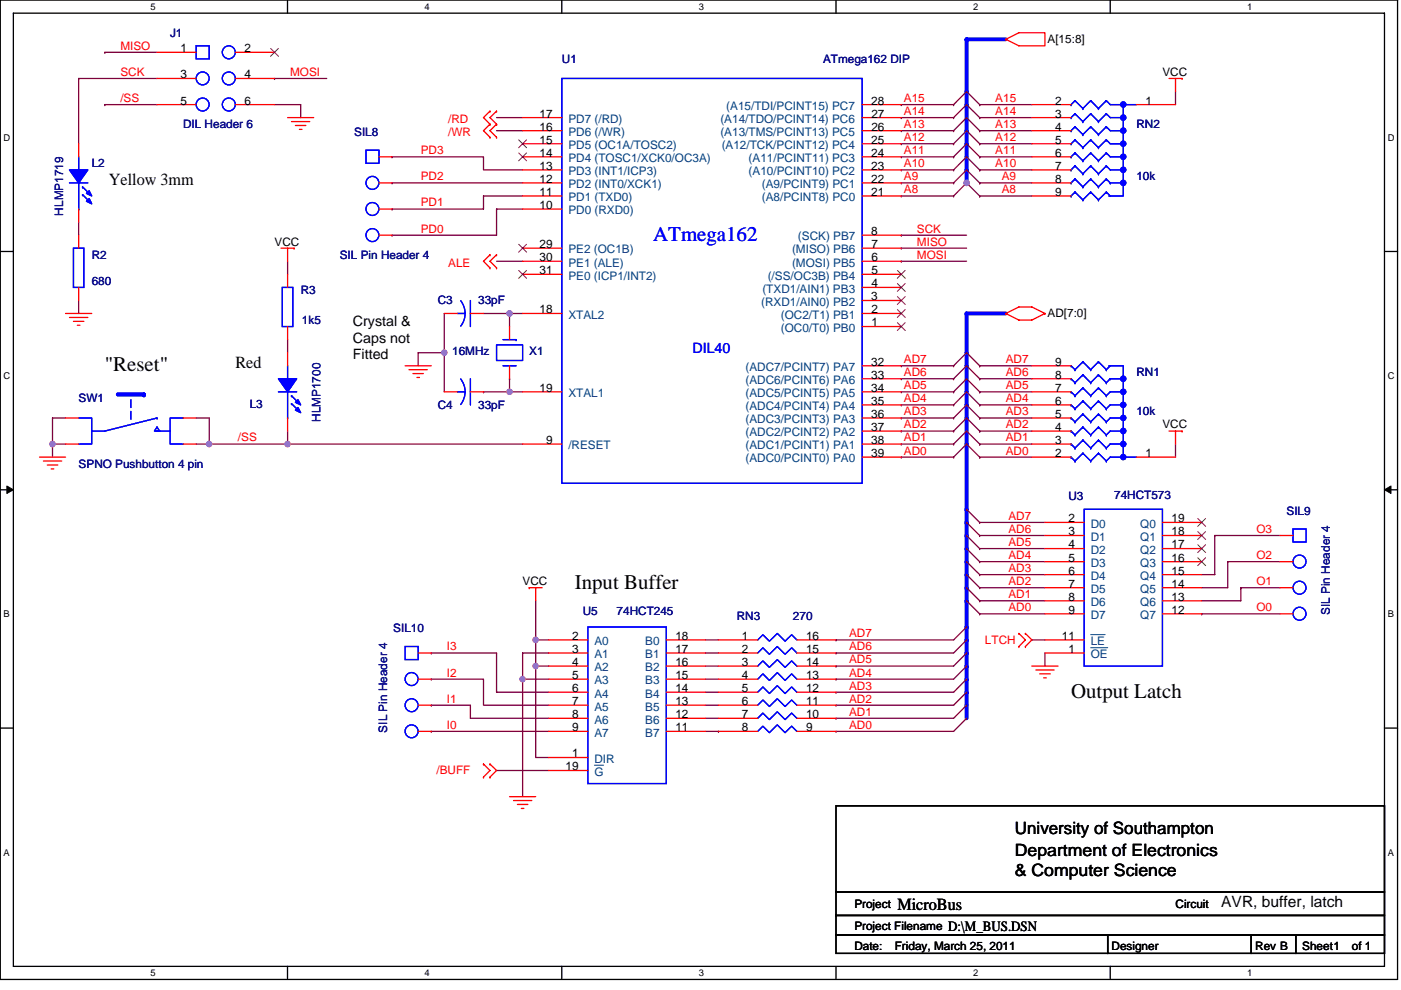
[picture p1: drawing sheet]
<svg xmlns="http://www.w3.org/2000/svg" width="297mm" height="210mm" viewBox="0 0 297 210" stroke-linecap="round" stroke-linejoin="round" font-family="sans-serif">
<path d="M.1 0h296.2v207.7h-296.2zM2.8 2.8h290.7v202.1h-290.7z" fill="none" stroke="#000" stroke-width=".28"/>
<g fill="#fff">
<path d="M31.9 .3h1.1v2.2h-1.1z"/>
<path d="M31.9 205.2h1.1v2.2h-1.1z"/>
</g>
<path d="M61 0v2.8M61 204.9v2.8" fill="none" stroke="#000" stroke-width=".28"/>
<g fill="#fff">
<path d="M90 .3h1.1v2.2h-1.1z"/>
<path d="M90 205.2h1.1v2.2h-1.1z"/>
</g>
<path d="M119.1 0v2.8M119.1 204.9v2.8" fill="none" stroke="#000" stroke-width=".28"/>
<g fill="#fff">
<path d="M148.2 .3h1.1v2.2h-1.1z"/>
<path d="M148.2 205.2h1.1v2.2h-1.1z"/>
</g>
<path d="M177.2 0v2.8M177.2 204.9v2.8" fill="none" stroke="#000" stroke-width=".28"/>
<g fill="#fff">
<path d="M206.3 .3h1.1v2.2h-1.1z"/>
<path d="M206.3 205.2h1.1v2.2h-1.1z"/>
</g>
<path d="M235.4 0v2.8M235.4 204.9v2.8" fill="none" stroke="#000" stroke-width=".28"/>
<g fill="#fff">
<path d="M264.5 .3h1.1v2.2h-1.1z"/>
<path d="M264.5 205.2h1.1v2.2h-1.1z"/>
<path d="M.8 28h1.4v2.2h-1.4z"/>
<path d="M294.2 28h1.5v2.2h-1.5z"/>
<path d="M.8 78.6h1.4v2.2h-1.4z"/>
<path d="M294.2 78.6h1.5v2.2h-1.5z"/>
</g>
<path d="M.1 53.3h2.7M293.5 53.3h2.8" fill="none" stroke="#000" stroke-width=".28"/>
<g fill="#fff">
<path d="M.8 129.1h1.3v2.2h-1.3z"/>
<path d="M294.2 129.1h1.4v2.2h-1.4z"/>
</g>
<path d="M.1 103.8h2.7M293.5 103.8h2.8" fill="none" stroke="#000" stroke-width=".28"/>
<path d="M1.5 103l1.3 .8-1.3 .8zM293.5 103.8l1.4-.8v1.6z" fill="#000" stroke="#000" stroke-width=".21"/>
<g fill="#fff">
<path d="M.7 179.6h1.4v2.2h-1.4z"/>
<path d="M294.2 179.6h1.4v2.2h-1.4z"/>
</g>
<path d="M.1 154.4h2.7M293.5 154.4h2.8M177.2 170.9h116.3v18.2h-116.3zM177.2 198.2h57.6v3.9h-57.6zM177.2 189.1h116.3v5h-116.3zM177.2 194.1h116.3v4.1h-116.3zM234.8 198.2h30.5v3.9h-30.5zM265.3 198.2h9.4v3.9h-9.4zM274.7 198.2h18.8v3.9h-18.8z" fill="none" stroke="#000" stroke-width=".28"/>
<g fill="none" stroke="#800040" stroke-width=".28">
<path d="M16.7 16.6h.1M16.7 16.6v13.9M16.7 16.6h16.6M22.2 11.1h.1M22.2 11.1h11.1M58.2 16.6h.1M58.2 16.6h11.1M249.2 19.4v2.8M22.2 22.2h.1M22.2 22.2h11.1M58.2 22.2h5.6v2.7M83.1 38.8h.1"/>
<path d="M83.1 33.3h19.4v2.7h8.3M83.1 33.3h.1M83.1 38.8h27.7M105.3 24.9h5.5M105.3 27.7h5.5M191.1 22.2h.1M191.1 24.9h.1M191.1 27.7h.1M191.1 30.5h.1M191.1 33.3h.1M191.1 36h.1M191.1 38.8h.1"/>
<path d="M191.1 22.2h11.1M191.1 24.9h11.1M191.1 27.7h11.1M191.1 30.5h11.1M191.1 33.3h11.1M191.1 36h11.1M191.1 38.8h11.1M202.2 22.2h.1M202.2 24.9h.1M202.2 27.7h.1M202.2 30.5h.1M202.2 33.3h.1"/>
<path d="M202.2 36h.1M202.2 38.8h.1M202.2 22.2l2.7-2.8 2.8 2.8M202.2 24.9l2.7-2.7 2.8 2.7M202.2 27.7l2.7-2.8 2.8 2.8M202.2 30.5l2.7-2.8 2.8 2.8M202.2 33.3l2.7-2.8 2.8 2.8M202.2 36l2.7-2.7 2.8 2.7M202.2 38.8l2.7-2.8 2.8 2.8M207.7 22.2h.1M207.7 24.9h.1M207.7 27.7h.1"/>
<path d="M207.7 30.5h.1M207.7 33.3h.1M207.7 36h.1M207.7 38.8h.1M207.7 22.2h11.1M207.7 24.9h11.1M207.7 27.7h11.1M207.7 30.5h11.1M207.7 33.3h11.1M207.7 36h11.1M207.7 38.8h11.1M16.7 47.1v2.8"/>
<path d="M61 55.4v2.8M83.1 49.9h.1M83.1 44.3h.1M105.3 55.4h5.5M110.8 44.3h-5.5v5.6h-22.2M110.8 41.6h-8.3v2.7h-19.4M191.1 52.6h.1M191.1 49.9h.1M191.1 55.4h.1M191.1 41.6h.1M191.1 52.6h13.8M191.1 49.9h13.8"/>
<path d="M191.1 55.4h13.8M191.1 41.6h11.1M202.2 41.6h.1M202.2 41.6l2.7-2.8 2.8 2.8M207.7 41.6h.1M207.7 41.6h11.1M16.7 63.7v2.8M61 72v2.8M94.2 66.5v8.3M94.2 74.8h-5.5v2.8M94.2 74.8h.1M94.2 74.8v8.3"/>
<path d="M102.5 66.5h5.5M108 66.5h.1M108 66.5h2.8M108 66.5v2.7M191.1 77.6h.1M191.1 77.6h11.1M202.2 77.6h.1M202.2 77.6l2.7-2.8 2.8 2.8M207.7 77.6h.1M207.7 77.6h11.1M11.1 94.1v2.8M11.1 94.1h.1"/>
<path d="M11.1 94.1h2.8M13.9 88.6h-2.8v5.5M41.6 88.6h2.8v5.5M41.6 94.1h2.8M44.4 94.1h.1M44.4 94.1h16.6M61 91.4v2.7M61 94.1h49.8M102.5 83.1h.1M102.5 83.1h5.5M108 80.3v2.8h2.8M108 80.3h.1"/>
<path d="M191.1 96.9h.1M191.1 94.1h.1M191.1 91.4h.1M191.1 88.6h.1M191.1 85.9h.1M191.1 83.1h.1M191.1 80.3h.1M191.1 94.1h11.1M191.1 96.9h11.1M191.1 91.4h11.1M191.1 88.6h11.1M191.1 85.9h11.1"/>
<path d="M191.1 83.1h11.1M191.1 80.3h11.1M202.2 80.3h.1M202.2 83.1h.1M202.2 85.9h.1M202.2 88.6h.1M202.2 91.4h.1M202.2 94.1h.1M202.2 96.9h.1M202.2 80.3l2.7-2.7 2.8 2.7M202.2 83.1l2.7-2.8 2.8 2.8M202.2 85.9l2.7-2.8 2.8 2.8"/>
<path d="M202.2 88.6l2.7-2.7 2.8 2.7M202.2 91.4l2.7-2.8 2.8 2.8M202.2 94.1l2.7-2.7 2.8 2.7M202.2 96.9l2.7-2.8 2.8 2.8M207.7 96.9h.1M207.7 94.1h.1M207.7 91.4h.1M207.7 88.6h.1M207.7 85.9h.1M207.7 83.1h.1M207.7 80.3h.1M207.7 94.1h11.1"/>
<path d="M207.7 96.9h11.1M207.7 91.4h11.1M207.7 88.6h11.1M207.7 85.9h11.1M207.7 83.1h11.1M207.7 80.3h11.1M249.2 94.1v2.8M204.9 108h.1M204.9 110.8h.1M204.9 113.5h.1M204.9 116.3h.1M204.9 119.1h.1"/>
<path d="M204.9 108l2.8 2.8M204.9 110.8l2.8 2.7M204.9 113.5l2.8 2.8M204.9 116.3l2.8 2.8M204.9 119.1l2.8 2.7M207.7 110.8h.1M207.7 113.5h.1M207.7 116.3h.1M207.7 119.1h.1M207.7 113.5h13.8M207.7 119.1h13.8M207.7 110.8h13.8"/>
<path d="M207.7 116.3h13.8M257.6 113.5h.1M257.6 113.5v8.3h-2.8M257.6 113.5h13.8M260.3 119.1v5.5h-5.5M260.3 119.1h.1M260.3 119.1h11.1M91.4 138.5h.1M91.4 138.5h13.9v8.3h11M113.6 127.4v8.3h2.7M113.6 135.7v5.5h2.7M113.6 135.7h.1"/>
<path d="M116.3 138.5h-5.5v5.5h5.5M149.6 135.7h2.7M149.6 138.5h2.7M177.2 135.7h.1M177.2 138.5h.1M204.9 121.8h.1M204.9 124.6h.1M204.9 127.4h.1M204.9 132.9h.1M204.9 135.7h.1M204.9 138.5h.1M204.9 132.9l-2.7 2.8h-25"/>
<path d="M204.9 135.7l-2.7 2.8h-25M204.9 138.5l-2.7 2.7h-25M204.9 121.8l2.8 2.8M204.9 124.6l2.8 2.8M204.9 127.4l2.8 2.8M207.7 121.8h.1M207.7 124.6h.1M207.7 127.4h.1M207.7 130.2h.1M207.7 130.2h13.8M207.7 121.8h13.8M207.7 124.6h13.8"/>
<path d="M207.7 127.4h13.8M218.8 135.7h2.7M221.5 138.5v2.7M254.8 130.2h.1M254.8 130.2h16.6M263.1 124.6v2.8h-8.3M263.1 124.6h.1M263.1 124.6h8.3M91.4 149.5h.1M91.4 155.1h.1M91.4 149.5h8.3v2.8h16.6M91.4 144h11.1v5.5h13.8"/>
<path d="M91.4 144h.1M91.4 155.1h24.9M110.8 144h.1M110.8 144v24.9M113.6 141.2v19.4h2.7M113.6 141.2h.1M149.6 141.2h2.7M149.6 144h2.7M149.6 146.8h2.7M149.6 149.5h2.7M149.6 152.3h2.7M149.6 155.1h2.7"/>
<path d="M152.3 155.1h.1M177.2 141.2h.1M177.2 144h.1M177.2 146.8h.1M177.2 149.5h.1M177.2 152.3h.1M177.2 155.1h.1M204.9 141.2h.1M204.9 144h.1M204.9 146.8h.1M204.9 149.5h.1M204.9 152.3h.1"/>
<path d="M204.9 141.2l-2.7 2.8h-25M204.9 144l-2.7 2.8h-25M204.9 146.8l-2.7 2.7h-25M204.9 149.5l-2.7 2.8h-25M204.9 152.3l-2.7 2.8h-25M105.3 163.4h11"/>
</g>
<g fill="#f0f" stroke="#f0f" stroke-width=".28">
<circle cx="11.1" cy="94.1" r=".55"/>
<circle cx="61" cy="94.1" r=".55"/>
<circle cx="44.3" cy="94.1" r=".55"/>
<circle cx="204.9" cy="38.8" r=".55"/>
<circle cx="108" cy="66.5" r=".55"/>
<circle cx="108" cy="83.1" r=".55"/>
<circle cx="94.2" cy="74.8" r=".55"/>
<circle cx="113.6" cy="141.2" r=".54"/>
<circle cx="113.6" cy="135.7" r=".55"/>
<circle cx="110.8" cy="144" r=".54"/>
</g>
<g fill="none" stroke="#00f" stroke-width=".83">
<path d="M204.9 8.3h8.4M204.9 8.3h.1M204.9 19.4h.1M204.9 8.3v13.9M204.9 22.2v5.5M204.9 22.2h.1M204.9 30.5h.1M204.9 36h.1M204.9 27.7v8.3M204.9 27.7h.1M204.9 36v2.8M204.9 66.5h8.4"/>
<path d="M204.9 66.5v41.5M204.9 66.5h.1M25 83.6h5.5M30.5 83.6h.1M204.9 108h.1M204.9 110.8h.1M204.9 113.5h.1M204.9 116.3h.1M204.9 119.1h.1M204.9 108v44.3M204.9 121.8h.1M204.9 124.6h.1"/>
<path d="M204.9 132.9h.1M204.9 135.7h.1M204.9 138.5h.1M204.9 127.4h.1M204.9 141.2h.1M204.9 144h.1M204.9 146.8h.1"/>
</g>
<g fill="none" stroke="#f00" stroke-width=".28">
<path d="M33.3 16.6h8.3M33.3 11.1h8.3M49.9 16.6h8.3M49.9 11.1h8.3M213.3 8.3l2.7-1.4h5.5v2.8h-5.5zM213.3 8.3h.1M247.9 16.6h2.7M249.2 16.6v2.8M250.6 16.6h.1M16.7 30.5v2.8M33.3 22.2h8.3M49.9 22.2h8.3"/>
<path d="M61 24.9h5.5M61.8 25.8h3.9M62.6 26.6h2.3M63.5 27.4h.5M80.3 33.3h2.8M80.3 38.8h2.8M103.9 23.6h.1M103.9 26.3h.1M103.9 29.1h.1M103.9 23.6l-1.4 1.3 1.4 1.4M103.9 26.3l-1.4 1.4 1.4 1.4M105.3 23.6h.1"/>
<path d="M105.3 26.3h.1M105.3 29.1h.1M105.3 23.6l-1.4 1.3 1.4 1.4M105.3 26.3l-1.4 1.4 1.4 1.4M110.8 24.9h8.3M110.8 27.7h8.3M110.8 30.5h8.3M110.8 33.3h8.3M110.8 36h8.3M110.8 38.8h8.3M182.8 22.2h8.3M182.8 24.9h8.3"/>
<path d="M182.8 27.7h8.3M182.8 30.5h8.3M182.8 33.3h8.3M182.8 36h8.3M182.8 38.8h8.3M218.8 22.2h8.3M218.8 24.9h8.3M218.8 27.7h8.3M218.8 30.5h8.3M218.8 33.3h8.3M218.8 36h8.3M218.8 38.8h8.3"/>
<path d="M240.9 22.2h8.3M16.7 44.3v2.8M16.7 49.9v2.7M59.6 52.6h2.8M61 52.6v2.8M61 58.2v2.7M62.4 52.6h.1M80.3 49.9h2.8M80.3 44.3h2.8M103.9 54h.1M103.9 56.8h.1M103.9 54l-1.4 1.4 1.4 1.4"/>
<path d="M105.3 54h.1M105.3 56.8h.1M105.3 54l-1.4 1.4 1.4 1.4M110.8 52.6h8.3M110.8 55.4h8.3M110.8 58.2h8.3M110.8 41.6h8.3M110.8 44.3h8.3M182.8 52.6h8.3M182.8 49.9h8.3M182.8 55.4h8.3M182.8 58.2h8.3"/>
<path d="M182.8 41.6h8.3M218.8 41.6h8.3M13.9 66.5h5.5M14.7 67.3h3.9M15.6 68.1h2.2M16.4 69h.6M16.7 60.9v2.8M61 69.2v2.8M61 74.8v2.8M85.9 77.6h5.5M86.7 78.4h3.9M87.5 79.2h2.3"/>
<path d="M94.2 66.5h2.8M99.7 66.5h2.8M108 69.2v2.8M108 77.6v2.7M110.8 66.5h8.3M182.8 77.6h8.3M182.8 60.9h8.3M182.8 63.7h8.3M182.8 66.5h8.3M182.8 69.2h8.3M213.3 66.5l2.7-1.4h2.8l2.7 1.4M213.3 66.5l2.7 1.4h2.8l2.7-1.4"/>
<path d="M213.3 66.5h.1M218.8 77.6h8.3M221.5 66.5h.1M8.4 96.9h5.5M9.2 97.7h3.9M10 98.6h2.3M10.9 99.4h.5M13.9 94.1h2.8M13.9 88.6h2.8M38.8 94.1h2.8M38.8 88.6h2.8M61 88.6v2.8"/>
<path d="M88.4 80h.5M94.2 83.1h2.8M99.7 83.1h2.8M110.8 94.1h8.3M110.8 83.1h8.3M182.8 91.4h8.3M182.8 96.9h8.3M182.8 94.1h8.3M182.8 88.6h8.3M182.8 85.9h8.3M182.8 83.1h8.3M182.8 80.3h8.3"/>
<path d="M218.8 91.4h8.3M218.8 96.9h8.3M218.8 94.1h8.3M218.8 88.6h8.3M218.8 85.9h8.3M218.8 83.1h8.3M218.8 80.3h8.3M240.9 96.9h8.3M247.9 91.4h2.7M249.2 91.4v2.7M250.6 91.4h.1M221.5 113.5h8.4"/>
<path d="M221.5 119.1h8.4M221.5 110.8h8.4M221.5 116.3h8.4M246.5 113.5h8.3M246.5 119.1h8.3M246.5 110.8h8.3M246.5 116.3h8.3M271.4 113.5h2.7M271.4 119.1h2.7M88.7 138.5h2.7M112.2 124.6h.1M112.2 124.6h2.8"/>
<path d="M113.6 124.6v2.8M116.3 135.7h8.3M116.3 138.5h8.3M141.3 135.7h8.3M141.3 138.5h8.3M152.3 135.7h8.4M152.3 138.5h8.4M168.9 135.7h8.3M168.9 138.5h8.3M216 137.1h.1M216 134.3h.1M216 134.3l1.4 1.4-1.4 1.4"/>
<path d="M217.4 134.3h.1M217.4 137.1h.1M217.4 134.3l1.4 1.4-1.4 1.4M221.5 124.6h8.4M221.5 135.7h8.4M221.5 138.5h8.4M221.5 130.2h8.4M221.5 121.8h8.4M221.5 127.4h8.4M246.5 124.6h8.3M246.5 130.2h8.3M246.5 121.8h8.3"/>
<path d="M246.5 127.4h8.3M271.4 124.6h2.7M271.4 130.2h2.7M88.7 144h2.7M88.7 149.5h2.7M88.7 155.1h2.7M116.3 141.2h8.3M116.3 144h8.3M116.3 146.8h8.3M116.3 149.5h8.3M116.3 152.3h8.3M116.3 155.1h8.3"/>
<path d="M141.3 141.2h8.3M141.3 144h8.3M141.3 146.8h8.3M141.3 149.5h8.3M141.3 152.3h8.3M141.3 155.1h8.3M152.3 141.2h8.4M152.3 144h8.4M152.3 146.8h8.4M152.3 149.5h8.4M152.3 152.3h8.4M152.3 155.1h8.4"/>
<path d="M168.9 141.2h8.3M168.9 144h8.3M168.9 146.8h8.3M168.9 149.5h8.3M168.9 152.3h8.3M168.9 155.1h8.3M218.8 141.2h5.5M219.6 142h3.9M220.4 142.9h2.3M221.3 143.7h.5M102.5 164.8h.1M102.5 162h.1"/>
<path d="M102.5 162l1.4 1.4-1.4 1.4M103.9 162h.1M103.9 164.8h.1M103.9 162l1.4 1.4-1.4 1.4M108 168.9h5.6M108.9 169.7h3.9M109.7 170.6h2.2M110.5 171.4h.6M116.3 163.4h8.3M116.3 160.6h8.3"/>
</g>
<g fill="none" stroke="#00f" stroke-width=".28">
<path d="M41.6 9.7h2.8v2.8h-2.8zM119.1 16.6h63.7v85.9h-63.7zM14.7 38.8h3.9M16.7 33.3v2.7M16.7 38.8v5.5M17.5 39.6h.1M17.5 39.6l1.7 1.7M77.6 31.9h2.7v2.7h-2.7zM227.1 30.5h.1M227.1 33.3h.1M227.1 36h.1M227.1 38.8h.1"/>
<path d="M227.1 22.2h.1M227.1 24.9h.1M227.1 27.7h.1M227.9 29.7h.1M227.9 32.4h.1M227.9 35.2h.1M227.9 38h.1M227.9 21.3h.1M227.9 24.1h.1M227.9 26.9h.1M227.9 29.7l-.8 .8M227.9 29.7l1.7 1.6"/>
<path d="M227.9 32.4l-.8 .9M227.9 32.4l1.7 1.7M227.9 35.2l-.8 .8M227.9 35.2l1.7 1.7M227.9 38l-.8 .8M227.9 38l1.7 1.6M227.9 21.3l-.8 .9M227.9 21.3l1.7 1.7M227.9 24.1l-.8 .8M227.9 24.1l1.7 1.7M227.9 26.9l-.8 .8M227.9 26.9l1.7 1.6"/>
<path d="M229.6 31.3h.1M229.6 34.1h.1M229.6 36.9h.1M229.6 39.6h.1M229.6 23h.1M229.6 25.8h.1M229.6 28.5h.1M231.2 29.7h.1M231.2 32.4h.1M231.2 35.2h.1M231.2 38h.1M231.2 21.3h.1"/>
<path d="M231.2 24.1h.1M231.2 26.9h.1M231.2 29.7l-1.6 1.6M231.2 29.7l1.7 1.6M231.2 32.4l-1.6 1.7M231.2 32.4l1.7 1.7M231.2 35.2l-1.6 1.7M231.2 35.2l1.7 1.7M231.2 38l-1.6 1.6M231.2 38l1.7 1.6M231.2 21.3l-1.6 1.7M231.2 21.3l1.7 1.7"/>
<path d="M231.2 24.1l-1.6 1.7M231.2 24.1l1.7 1.7M231.2 26.9l-1.6 1.6M231.2 26.9l1.7 1.6M232.9 31.3h.1M232.9 34.1h.1M232.9 36.9h.1M232.9 39.6h.1M232.9 23h.1M232.9 25.8h.1M232.9 28.5h.1M234.6 29.7h.1"/>
<path d="M234.6 32.4h.1M234.6 35.2h.1M234.6 38h.1M234.6 21.3h.1M234.6 24.1h.1M234.6 26.9h.1M234.6 21.3l.8 .9h5.5M234.6 24.1l.8 .8h2.8M234.6 26.9l.8 .8h2.8M234.6 29.7l.8 .8h2.8M234.6 32.4l.8 .9h2.8M234.6 35.2l.8 .8h2.8"/>
<path d="M234.6 29.7l-1.7 1.6M234.6 32.4l-1.7 1.7M234.6 35.2l-1.7 1.7M234.6 38l-1.7 1.6M234.6 38l.8 .8M234.6 21.3l-1.7 1.7M234.6 24.1l-1.7 1.7M234.6 26.9l-1.7 1.6M235.4 38.8h.1M235.4 38.8h2.8M238.2 22.2v19.4h-3.1M15.6 52.6h2.2v8.3h-2.2z"/>
<path d="M16.7 44.3h.1M17.5 41.3h.1M17.5 41.3l1.7 1.6M227.1 41.6h.1M227.9 40.7h.1M227.9 40.7l-.8 .9M227.9 40.7l1.7 1.7M229.6 42.4h.1M231.2 40.7h.1M231.2 40.7l-1.6 1.7M231.2 40.7l1.7 1.7M232.9 42.4h.1"/>
<path d="M234.6 40.7h.1M234.6 40.7l-1.7 1.7M234.6 40.7l.8 .9M59.9 60.9h2.2v8.3h-2.2zM61 77.6v2.7M97 66.5h1.6M97.7 63.8l.7 1.2 .2 1.4-.2 1.5-.7 1.3M99.7 63.7v5.5M105.3 73.1h5.5v3.3h-5.5zM106.7 77.6h2.7M106.7 72h2.7M109.4 72h.1"/>
<path d="M227.1 77.6h.1M227.1 77.6l.8 .8M227.9 78.4h.1M229.6 79.5h.1M229.6 76.7h.1M229.6 79.5l-1.7 1.7M229.6 79.5l1.6 1.7M229.6 76.7l-1.7 1.7M229.6 76.7l1.6 1.7M231.2 78.4h.1M232.9 79.5h.1M232.9 76.7h.1"/>
<path d="M232.9 79.5l-1.7 1.7M232.9 79.5l1.7 1.7M232.9 76.7l-1.7 1.7M232.9 76.7l1.7 1.7M234.6 78.4h.1M235.1 77.6h3.1v19.3M235.4 77.6l-.8 .8M16.7 88.6h2.7v5.5h-2.7M27.7 84.8v1.6M27.7 87.2v1.7M33.3 88.6h.1M33.3 88.6l-11.1 2.8h-2.8"/>
<path d="M33.3 91.4h2.8M33.3 90.6l.5 .8h-1.1zM38.8 88.6h-2.7v5.5h2.7M59 83.1h3.9M61 88.6h.1M61 83.1v5.5M61.8 83.9h.1M61.8 85.6h.1M61.8 83.9l1.7 1.7M61.8 85.6l1.7 1.6M97 83.1h1.6M97.7 80.3a4.4 4.4 0 0 1 0 5.5"/>
<path d="M99.7 80.3v5.6M227.1 88.6h.1M227.1 85.9h.1M227.1 83.1h.1M227.1 80.3h.1M227.1 96.9h.1M227.1 94.1h.1M227.1 91.4h.1M227.1 88.6l.8 .9M227.1 85.9l.8 .8M227.1 83.1l.8 .8M227.1 80.3l.8 .9"/>
<path d="M227.1 96.9l.8 .8M227.1 94.1l.8 .9M227.1 91.4l.8 .8M227.9 89.5h.1M227.9 86.7h.1M227.9 83.9h.1M227.9 81.2h.1M227.9 97.7h.1M227.9 95h.1M227.9 92.2h.1M229.6 87.8h.1M229.6 85h.1"/>
<path d="M229.6 82.3h.1M229.6 96.1h.1M229.6 93.3h.1M229.6 90.6h.1M229.6 87.8l-1.7 1.7M229.6 87.8l1.6 1.7M229.6 85l-1.7 1.7M229.6 85l1.6 1.7M229.6 82.3l-1.7 1.6M229.6 82.3l1.6 1.6M229.6 96.1l-1.7 1.6M229.6 96.1l1.6 1.6"/>
<path d="M229.6 93.3l-1.7 1.7M229.6 93.3l1.6 1.7M229.6 90.6l-1.7 1.6M229.6 90.6l1.6 1.6M231.2 89.5h.1M231.2 86.7h.1M231.2 83.9h.1M231.2 81.2h.1M231.2 97.7h.1M231.2 95h.1M231.2 92.2h.1M232.9 87.8h.1"/>
<path d="M232.9 85h.1M232.9 82.3h.1M232.9 96.1h.1M232.9 93.3h.1M232.9 90.6h.1M232.9 87.8l-1.7 1.7M232.9 87.8l1.7 1.7M232.9 85l-1.7 1.7M232.9 85l1.7 1.7M232.9 82.3l-1.7 1.6M232.9 82.3l1.7 1.6M232.9 96.1l-1.7 1.6"/>
<path d="M232.9 96.1l1.7 1.6M232.9 93.3l-1.7 1.7M232.9 93.3l1.7 1.7M232.9 90.6l-1.7 1.6M232.9 90.6l1.7 1.6M234.6 89.5h.1M234.6 86.7h.1M234.6 83.9h.1M234.6 81.2h.1M234.6 97.7h.1M234.6 95h.1M234.6 92.2h.1"/>
<path d="M235.4 80.3h.1M235.4 80.3l-.8 .9M235.4 80.3h2.8M238.2 94.1h-2.8l-.8 .9M238.2 91.4h-2.8l-.8 .8M238.2 88.6h-2.8l-.8 .9M238.2 85.9h-2.8l-.8 .8M238.2 83.1h-2.8l-.8 .8M240.9 96.9h-5.5l-.8 .8M229.9 108h16.6v33.2h-16.6zM274.1 112.2h2.8v2.7h-2.8zM85.9 137.1h2.8v2.7h-2.8z"/>
<path d="M124.6 132.9h16.7v33.2h-16.7zM160.7 135.7l1.1-1.1 1.3 1.4 1.7-1.7 1.7 1.7 1.3-1.4 1.1 1.1M160.7 138.5l1.1-1.1 1.3 1.3 1.7-1.6 1.7 1.6 1.3-1.3 1.1 1.1M160.7 141.2l1.1-1.1 1.3 1.4 1.7-1.7 1.7 1.7 1.3-1.4 1.1 1.1M160.7 144l1.1-1.1 1.3 1.4 1.7-1.7 1.7 1.7 1.3-1.4 1.1 1.1M160.7 146.8l1.1-1.2 1.3 1.4 1.7-1.6 1.7 1.6 1.3-1.4 1.1 1.2M160.7 149.5l1.1-1.1 1.3 1.4 1.7-1.7 1.7 1.7 1.3-1.4 1.1 1.1M160.7 152.3l1.1-1.1 1.3 1.4 1.7-1.7 1.7 1.7 1.3-1.4 1.1 1.1M160.7 155.1l1.1-1.1 1.3 1.3 1.7-1.6 1.7 1.6 1.3-1.3 1.1 1.1"/>
<circle cx="43" cy="16.6" r="1.37"/>
<circle cx="48.5" cy="11.1" r="1.37"/>
<circle cx="48.5" cy="16.6" r="1.37"/>
<circle cx="43" cy="22.2" r="1.37"/>
<circle cx="48.5" cy="22.2" r="1.37"/>
<circle cx="79" cy="38.8" r="1.37"/>
<circle cx="79" cy="49.8" r="1.37"/>
<circle cx="79" cy="44.3" r="1.37"/>
<circle cx="275.5" cy="119.1" r="1.37"/>
<circle cx="275.5" cy="130.1" r="1.37"/>
<circle cx="275.5" cy="124.6" r="1.37"/>
<circle cx="87.3" cy="144" r="1.37"/>
<circle cx="87.3" cy="149.5" r="1.37"/>
<circle cx="87.3" cy="155.1" r="1.37"/>
</g>
<g fill="none" stroke="#804000" stroke-width=".21">
<path d="M57.4 10.3l1.7 1.6M59 10.3l-1.6 1.6M110 29.7l1.7 1.6M110 32.4l1.7 1.7M111.6 29.7l-1.6 1.6M111.6 32.4l-1.6 1.7M110 51.8l1.7 1.7M110 57.3l1.7 1.7M111.6 51.8l-1.6 1.7M111.6 57.3l-1.6 1.7M190.3 57.3l1.6 1.7M191.9 57.3l-1.7 1.7"/>
<path d="M190.3 60.1l1.6 1.7M190.3 62.9l1.6 1.7M190.3 65.6l1.6 1.7M190.3 68.4l1.6 1.7M191.9 60.1l-1.7 1.7M191.9 62.9l-1.7 1.7M191.9 65.6l-1.7 1.7M191.9 68.4l-1.7 1.7M254 109.9l1.6 1.7M254 112.7l1.6 1.7M254 115.5l1.6 1.7M254 118.3l1.6 1.6"/>
<path d="M255.6 109.9l-1.7 1.7M255.6 112.7l-1.7 1.7M255.6 115.5l-1.7 1.7M255.6 118.3l-1.7 1.6"/>
</g>
<g fill="#00f" stroke="#00f" stroke-width=".28">
<path d="M59 80.3h3.9l-1.9 2.8z" fill-rule="evenodd"/>
<path d="M63.2 86.4l.6 1.1-1.2-.5z" fill-rule="evenodd"/>
<path d="M63.2 84.8l.6 1.1-1.2-.6z" fill-rule="evenodd"/>
<path d="M59 80.3h3.9l-1.9 2.8z" fill-rule="evenodd"/>
<path d="M63.2 86.4l.6 1.1-1.2-.5z" fill-rule="evenodd"/>
<path d="M63.2 84.8l.6 1.1-1.2-.6z" fill-rule="evenodd"/>
<path d="M14.7 36h3.9l-1.9 2.8z" fill-rule="evenodd"/>
<path d="M18.9 42.1l.5 1.1-1.1-.5z" fill-rule="evenodd"/>
<path d="M18.3 41l.6-.6 .5 1.2z" fill-rule="evenodd"/>
<path d="M14.7 36h3.9l-1.9 2.8z" fill-rule="evenodd"/>
<path d="M18.9 42.1l.5 1.1-1.1-.5z" fill-rule="evenodd"/>
<path d="M18.3 41l.6-.6 .5 1.2z" fill-rule="evenodd"/>
<circle cx="238.1" cy="22.2" r=".55"/>
<circle cx="238.1" cy="24.9" r=".55"/>
<circle cx="238.2" cy="27.7" r=".54"/>
<circle cx="238.2" cy="30.5" r=".54"/>
<circle cx="238.1" cy="36" r=".55"/>
<circle cx="238.2" cy="33.2" r=".54"/>
<circle cx="238.1" cy="38.8" r=".55"/>
<circle cx="238.2" cy="96.9" r=".54"/>
<circle cx="238.1" cy="94.1" r=".55"/>
<circle cx="238.1" cy="91.4" r=".55"/>
<circle cx="238.2" cy="88.6" r=".54"/>
<circle cx="238.2" cy="83.1" r=".54"/>
<circle cx="238.2" cy="85.8" r=".54"/>
<circle cx="238.1" cy="80.3" r=".55"/>
</g>
<path d="M231.2 134.6h3.1M231.2 137.3h3.7M126 162.2h2" fill="none" stroke="#004080" stroke-width=".21"/>
<text font-size="4.4" fill="#00f" x="138.5" y="51.1">ATmega162</text>
<g font-size="4.4">
<text x="22.2" y="78.7">&quot;Reset&quot;</text>
<text x="121.9" y="125">Input Buffer</text>
<text x="227.1" y="148">Output Latch</text>
</g>
<g font-size="3.6">
<text x="23.1" y="39.2">Yellow 3mm</text>
<text x="49.9" y="78">Red</text>
<text x="215.2" y="176.8">University of Southampton</text>
<text x="215.2" y="181.5">Department of Electronics</text>
<text x="215.2" y="185.7">&amp; Computer Science</text>
<text x="190.3" y="192.9">MicroBus</text>
</g>
<text font-size="3.3" x="258.9" y="192.4">AVR, buffer, latch</text>
<g font-size="3">
<text x="74.8" y="69.2">Crystal &amp;</text>
<text x="74.8" y="72.7">Caps not</text>
<text x="74.8" y="76.2">Fitted</text>
<text x="201.1" y="197.4">D:\M_BUS.DSN</text>
</g>
<text font-size="3" fill="#00f" x="146.8" y="74.7">DIL40</text>
<g font-size="2.5" fill="#f00">
<text x="25.5" y="10.5">MISO</text>
<text x="25.5" y="16.1">SCK</text>
<text x="61.5" y="16.1">MOSI</text>
<text x="25.5" y="21.6">/SS</text>
<text x="191.6" y="21.6">A15</text>
<text x="211" y="21.6">A15</text>
<text x="95" y="26.1">/RD</text>
<text x="95" y="28.8">/WR</text>
<text x="191.6" y="24.4">A14</text>
<text x="191.6" y="27.2">A13</text>
<text x="191.6" y="29.9">A12</text>
<text x="211" y="24.4">A14</text>
<text x="211" y="27.2">A13</text>
<text x="211" y="29.9">A12</text>
<text x="89.2" y="32.7">PD3</text>
<text x="191.6" y="32.7">A11</text>
<text x="191.6" y="35.5">A10</text>
<text x="211" y="32.7">A11</text>
<text x="211" y="35.5">A10</text>
<text x="89.2" y="38.2">PD2</text>
<text x="191.6" y="38.2">A9</text>
<text x="191.6" y="41">A8</text>
<text x="212.4" y="38.2">A9</text>
<text x="212.4" y="41">A8</text>
<text x="89.2" y="43.8">PD1</text>
<text x="89.2" y="49.3">PD0</text>
<text x="194.4" y="52.1">MISO</text>
<text x="194.4" y="49.3">SCK</text>
<text x="95" y="56.5">ALE</text>
<text x="194.4" y="54.8">MOSI</text>
<text x="191.6" y="77">AD7</text>
<text x="213.3" y="77">AD7</text>
<text x="191.6" y="82.5">AD5</text>
<text x="191.6" y="79.8">AD6</text>
<text x="213.3" y="82.5">AD5</text>
<text x="213.3" y="79.8">AD6</text>
<text x="191.6" y="88.1">AD3</text>
<text x="191.6" y="85.3">AD4</text>
<text x="213.3" y="88.1">AD3</text>
<text x="213.3" y="85.3">AD4</text>
<text x="50.5" y="93.6">/SS</text>
<text x="191.6" y="93.6">AD1</text>
<text x="191.6" y="90.8">AD2</text>
<text x="213.3" y="93.6">AD1</text>
<text x="213.3" y="90.8">AD2</text>
<text x="191.6" y="96.4">AD0</text>
<text x="213.3" y="96.4">AD0</text>
<text x="213.8" y="110.2">AD7</text>
<text x="213.8" y="113">AD6</text>
<text x="266.4" y="113">O3</text>
<text x="213.8" y="115.8">AD5</text>
<text x="213.8" y="118.5">AD4</text>
<text x="266.4" y="118.5">O2</text>
<text x="213.8" y="121.3">AD3</text>
<text x="213.8" y="124.1">AD2</text>
<text x="266.4" y="124.1">O1</text>
<text x="213.8" y="126.8">AD1</text>
<text x="213.8" y="129.6">AD0</text>
<text x="266.4" y="129.6">O0</text>
<text x="94.7" y="137.9">I3</text>
<text x="180" y="135.1">AD7</text>
<text x="180" y="137.9">AD6</text>
<text x="208.8" y="136.5">LTCH</text>
<text x="94.7" y="143.4">I2</text>
<text x="180" y="140.7">AD5</text>
<text x="180" y="143.4">AD4</text>
<text x="94.7" y="149">I1</text>
<text x="180" y="146.2">AD3</text>
<text x="180" y="149">AD2</text>
<text x="94.7" y="154.5">I0</text>
<text x="180" y="151.7">AD1</text>
<text x="180" y="154.5">AD0</text>
<text x="92.5" y="164.2">/BUFF</text>
</g>
<g font-size="2.5" fill="#000080">
<text x="36.1" y="7.8">J1</text>
<text x="119.1" y="13.3">U1</text>
<text x="174.5" y="13.3">ATmega162 DIP</text>
<text x="38.8" y="27.2">DIL Header 6</text>
<text x="75.1" y="28.8">SIL8</text>
<text x="240.9" y="27.2">RN2</text>
<text x="19.4" y="35.5">L2</text>
<text x="240.9" y="38.2">10k</text>
<text x="13.4" y="45.7" transform="rotate(-90 13.4 45.7)">HLMP1719</text>
<text x="19.4" y="54.8">R2</text>
<text x="72" y="54.8">SIL Pin Header 4</text>
<text x="19.4" y="60.4">680</text>
<text x="63.8" y="62.3">R3</text>
<text x="92.8" y="64.5">C3</text>
<text x="101.4" y="64.5">33pF</text>
<text x="64" y="68.7">1k5</text>
<text x="95.9" y="75.3">16MHz</text>
<text x="112.2" y="75.3">X1</text>
<text x="240.9" y="79.8">RN1</text>
<text x="16.7" y="85.3">SW1</text>
<text x="52.9" y="86.4">L3</text>
<text x="68" y="89.5" transform="rotate(-90 68 89.5)">HLMP1700</text>
<text x="92.8" y="86.7">C4</text>
<text x="101.4" y="86.7">33pF</text>
<text x="240.9" y="88.1">10k</text>
<text x="16.7" y="99.1">SPNO Pushbutton 4 pin</text>
<text x="226.5" y="106.1">U3</text>
<text x="236.2" y="105.8">74HCT573</text>
<text x="272.8" y="109.1">SIL9</text>
<text x="123.5" y="130.4">U5</text>
<text x="130.7" y="130.4">74HCT245</text>
<text x="156.2" y="131.6">RN3</text>
<text x="168.1" y="131.6">270</text>
<text x="282" y="130.4" transform="rotate(-90 282 130.4)">SIL Pin Header 4</text>
<text x="83.4" y="134">SIL10</text>
<text x="82.1" y="155.3" transform="rotate(-90 82.1 155.3)">SIL Pin Header 4</text>
</g>
<g font-size="2.5">
<text x="38.2" y="11.1">1</text>
<text x="51.9" y="11.1">2</text>
<text x="222.1" y="9.2">A[15:8]</text>
<text x="38.2" y="16.6">3</text>
<text x="51.9" y="16.6">4</text>
<text x="246.5" y="16.1">VCC</text>
<text x="38.2" y="22.2">5</text>
<text x="51.9" y="22.2">6</text>
<text x="184.7" y="22.2">28</text>
<text x="223.7" y="22.2">2</text>
<text x="242.9" y="22.2">1</text>
<text x="114.4" y="24.9">17</text>
<text x="114.4" y="27.7">16</text>
<text x="184.7" y="24.9">27</text>
<text x="184.7" y="27.7">26</text>
<text x="223.7" y="24.9">3</text>
<text x="223.7" y="27.7">4</text>
<text x="114.4" y="30.5">15</text>
<text x="114.4" y="33.2">14</text>
<text x="184.7" y="30.5">25</text>
<text x="184.7" y="33.2">24</text>
<text x="223.7" y="30.5">5</text>
<text x="223.7" y="33.2">6</text>
<text x="114.4" y="36">13</text>
<text x="114.4" y="38.8">12</text>
<text x="114.4" y="41.5">11</text>
<text x="184.7" y="36">23</text>
<text x="184.7" y="38.8">22</text>
<text x="184.7" y="41.5">21</text>
<text x="223.7" y="36">7</text>
<text x="223.7" y="38.8">8</text>
<text x="223.7" y="41.5">9</text>
<text x="114.4" y="44.3">10</text>
<text x="58.2" y="52.1">VCC</text>
<text x="114.4" y="52.6">29</text>
<text x="184.7" y="49.8">8</text>
<text x="184.7" y="52.6">7</text>
<text x="114.4" y="55.4">30</text>
<text x="114.4" y="58.1">31</text>
<text x="184.7" y="58.1">5</text>
<text x="184.7" y="55.4">6</text>
<text x="184.7" y="63.7">3</text>
<text x="184.7" y="60.9">4</text>
<text x="114.4" y="66.4">18</text>
<text x="184.7" y="66.4">2</text>
<text x="184.7" y="69.2">1</text>
<text x="222.1" y="67.3">AD[7:0]</text>
<text x="184.7" y="77.5">32</text>
<text x="223.7" y="77.5">9</text>
<text x="114.4" y="83.1">19</text>
<text x="184.7" y="83.1">34</text>
<text x="184.7" y="80.3">33</text>
<text x="223.7" y="83.1">7</text>
<text x="223.7" y="80.3">8</text>
<text x="184.7" y="88.6">36</text>
<text x="184.7" y="85.8">35</text>
<text x="223.7" y="88.6">5</text>
<text x="223.7" y="85.8">6</text>
<text x="115.8" y="94.1">9</text>
<text x="184.7" y="94.1">38</text>
<text x="184.7" y="91.4">37</text>
<text x="223.7" y="94.1">3</text>
<text x="223.7" y="91.4">4</text>
<text x="246.5" y="90.8">VCC</text>
<text x="184.7" y="96.9">39</text>
<text x="223.7" y="96.9">2</text>
<text x="242.9" y="96.9">1</text>
<text x="226.5" y="110.7">2</text>
<text x="226.5" y="113.5">3</text>
<text x="248.4" y="110.7">19</text>
<text x="248.4" y="113.5">18</text>
<text x="226.5" y="116.3">4</text>
<text x="226.5" y="119.1">5</text>
<text x="248.4" y="116.3">17</text>
<text x="248.4" y="119.1">16</text>
<text x="110.8" y="124.1">VCC</text>
<text x="226.5" y="121.8">6</text>
<text x="226.5" y="124.6">7</text>
<text x="248.4" y="121.8">15</text>
<text x="248.4" y="124.6">14</text>
<text x="226.5" y="127.4">8</text>
<text x="226.5" y="130.1">9</text>
<text x="248.4" y="127.4">13</text>
<text x="248.4" y="130.1">12</text>
<text x="121.3" y="135.7">2</text>
<text x="143.2" y="135.7">18</text>
<text x="157.3" y="135.7">1</text>
<text x="170.9" y="135.7">16</text>
<text x="225.1" y="135.7">11</text>
<text x="121.3" y="138.4">3</text>
<text x="121.3" y="141.2">4</text>
<text x="121.3" y="144">5</text>
<text x="143.2" y="138.4">17</text>
<text x="143.2" y="141.2">16</text>
<text x="143.2" y="144">15</text>
<text x="157.3" y="138.4">2</text>
<text x="157.3" y="141.2">3</text>
<text x="157.3" y="144">4</text>
<text x="170.9" y="144">13</text>
<text x="170.9" y="141.2">14</text>
<text x="170.9" y="138.4">15</text>
<text x="226.5" y="138.4">1</text>
<text x="121.3" y="146.7">6</text>
<text x="121.3" y="149.5">7</text>
<text x="143.2" y="146.7">14</text>
<text x="143.2" y="149.5">13</text>
<text x="157.3" y="146.7">5</text>
<text x="157.3" y="149.5">6</text>
<text x="170.9" y="149.5">11</text>
<text x="170.9" y="146.7">12</text>
<text x="121.3" y="152.3">8</text>
<text x="121.3" y="155">9</text>
<text x="143.2" y="152.3">12</text>
<text x="143.2" y="155">11</text>
<text x="157.3" y="152.3">7</text>
<text x="157.3" y="155">8</text>
<text x="170.9" y="155">9</text>
<text x="170.9" y="152.3">10</text>
<text x="121.3" y="160.6">1</text>
<text x="119.9" y="163.3">19</text>
<text x="181.1" y="197.2">Project Filename</text>
<text x="181.1" y="192.4">Project</text>
<text x="249.2" y="192.4">Circuit</text>
<text x="181.1" y="201.3">Date:</text>
<text x="189.7" y="201.3">Friday, March 25, 2011</text>
<text x="235.7" y="201.3">Designer</text>
<text x="266.1" y="201.3">Rev B</text>
<text x="276.1" y="201.3">Sheet1</text>
<text x="286.6" y="201.3">of 1</text>
</g>
<g font-size="2.5" fill="#004080">
<text x="154" y="23.3">(A15/TDI/PCINT15) PC7</text>
<text x="120.5" y="26.1">PD7 (/RD)</text>
<text x="120.5" y="28.8">PD6 (/WR)</text>
<text x="152.7" y="26.1">(A14/TDO/PCINT14) PC6</text>
<text x="152.7" y="28.8">(A13/TMS/PCINT13) PC5</text>
<text x="120.5" y="31.6">PD5 (OC1A/TOSC2)</text>
<text x="120.5" y="34.4">PD4 (TOSC1/XCK0/OC3A)</text>
<text x="153" y="31.6">(A12/TCK/PCINT12) PC4</text>
<text x="158.7" y="34.4">(A11/PCINT11) PC3</text>
<text x="120.5" y="37.1">PD3 (INT1/ICP3)</text>
<text x="120.5" y="39.9">PD2 (INT0/XCK1)</text>
<text x="158.7" y="37.1">(A10/PCINT10) PC2</text>
<text x="161.5" y="39.9">(A9/PCINT9) PC1</text>
<text x="120.5" y="42.7">PD1 (TXD0)</text>
<text x="120.5" y="45.4">PD0 (RXD0)</text>
<text x="161.5" y="42.7">(A8/PCINT8) PC0</text>
<text x="120.5" y="53.7">PE2 (OC1B)</text>
<text x="167.9" y="53.7">(MISO) PB6</text>
<text x="169.2" y="51">(SCK) PB7</text>
<text x="120.5" y="56.5">PE1 (ALE)</text>
<text x="120.5" y="59.3">PE0 (ICP1/INT2)</text>
<text x="162.8" y="59.3">(/SS/OC3B) PB4</text>
<text x="167.9" y="56.5">(MOSI) PB5</text>
<text x="161.4" y="64.8">(RXD1/AIN0) PB2</text>
<text x="161.6" y="62.1">(TXD1/AIN1) PB3</text>
<text x="120.5" y="67.6">XTAL2</text>
<text x="165.5" y="67.6">(OC2/T1) PB1</text>
<text x="165.5" y="70.4">(OC0/T0) PB0</text>
<text x="158" y="81.4">(ADC6/PCINT6) PA6</text>
<text x="158" y="78.7">(ADC7/PCINT7) PA7</text>
<text x="120.5" y="84.2">XTAL1</text>
<text x="158" y="89.7">(ADC3/PCINT3) PA3</text>
<text x="158" y="87">(ADC4/PCINT4) PA4</text>
<text x="158" y="84.2">(ADC5/PCINT5) PA5</text>
<text x="120.5" y="95.3">/RESET</text>
<text x="158" y="95.3">(ADC1/PCINT1) PA1</text>
<text x="158" y="92.5">(ADC2/PCINT2) PA2</text>
<text x="158" y="98">(ADC0/PCINT0) PA0</text>
<text x="231.2" y="111.9">D0</text>
<text x="241.7" y="111.9">Q0</text>
<text x="231.2" y="114.7">D1</text>
<text x="231.2" y="117.4">D2</text>
<text x="241.7" y="114.7">Q1</text>
<text x="241.7" y="117.4">Q2</text>
<text x="231.2" y="120.2">D3</text>
<text x="231.2" y="123">D4</text>
<text x="231.2" y="125.7">D5</text>
<text x="241.7" y="120.2">Q3</text>
<text x="241.7" y="123">Q4</text>
<text x="241.7" y="125.7">Q5</text>
<text x="231.2" y="128.5">D6</text>
<text x="231.2" y="131.3">D7</text>
<text x="241.7" y="128.5">Q6</text>
<text x="241.7" y="131.3">Q7</text>
<text x="126" y="136.8">A0</text>
<text x="136.8" y="136.8">B0</text>
<text x="231.2" y="136.8">LE</text>
<text x="126" y="139.6">A1</text>
<text x="126" y="142.3">A2</text>
<text x="136.8" y="139.6">B1</text>
<text x="136.8" y="142.3">B2</text>
<text x="231.2" y="139.6">OE</text>
<text x="126" y="145.1">A3</text>
<text x="126" y="147.9">A4</text>
<text x="136.8" y="145.1">B3</text>
<text x="136.8" y="147.9">B4</text>
<text x="126" y="150.6">A5</text>
<text x="126" y="153.4">A6</text>
<text x="136.8" y="150.6">B5</text>
<text x="136.8" y="153.4">B6</text>
<text x="126" y="156.2">A7</text>
<text x="126" y="161.7">DIR</text>
<text x="136.8" y="156.2">B7</text>
<text x="126" y="164.5">G</text>
</g>
<g font-size="2">
<text x="31.9" y="2.1">5</text>
<text x="90" y="2.1">4</text>
<text x="148.2" y="2.1">3</text>
<text x="206.3" y="2.1">2</text>
<text x="264.5" y="2.1">1</text>
<text x=".8" y="29.8">D</text>
<text x="294.2" y="29.8">D</text>
<text x=".8" y="80.3">C</text>
<text x="294.2" y="80.3">C</text>
<text x=".8" y="130.9">B</text>
<text x="294.2" y="130.9">B</text>
<text x=".8" y="181.4">A</text>
<text x="294.2" y="181.4">A</text>
<text x="31.9" y="207">5</text>
<text x="90" y="207">4</text>
<text x="148.2" y="207">3</text>
<text x="206.3" y="207">2</text>
<text x="264.5" y="207">1</text>
</g>
</svg>
